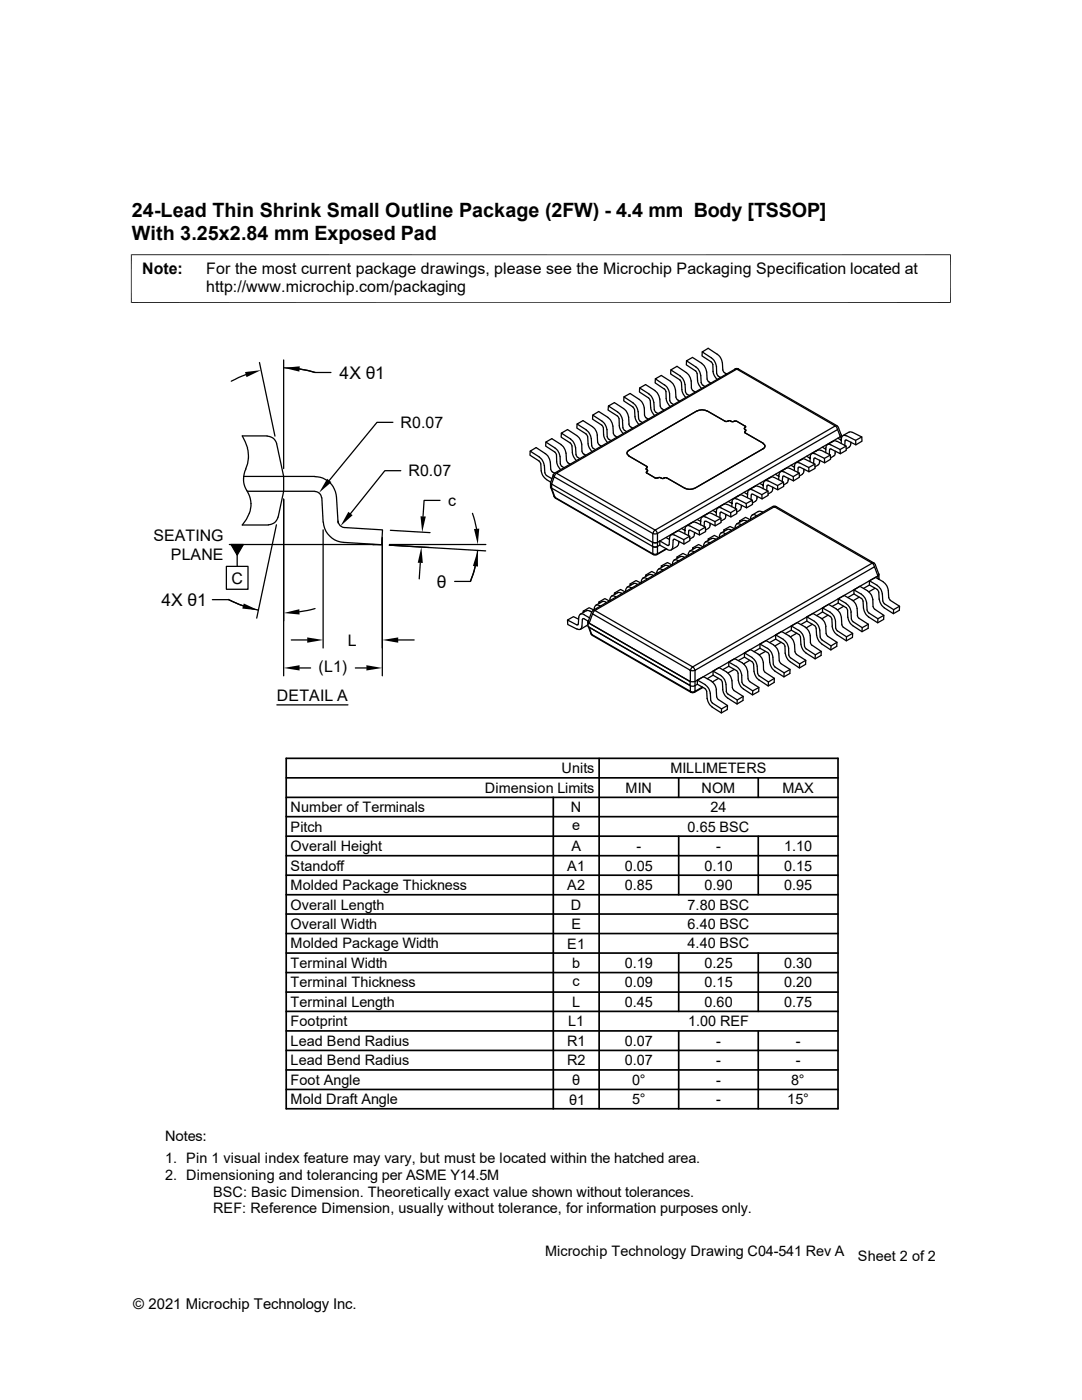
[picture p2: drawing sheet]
<svg xmlns="http://www.w3.org/2000/svg" width="216mm" height="279mm" viewBox="0 0 216 279" stroke-linecap="round" stroke-linejoin="round" font-family="sans-serif">
<g fill="none" stroke="#000" stroke-width=".25">
<path d="M49.1 74.8l-3 1.3M51.8 72.3l3.1 14.7M56.6 73.4l2.1 .1 4.2 .8M56.6 71.8v21.7M59.8 73.6l3.1 .7M62.9 74.3h3.1M124.5 79.2v.8l1.8 1.2M127.6 77.4v.8l1.8 1.2 .4 .6a3.9 3.9 0 0 0 .3 2.2l.5 .7M129.5 78.6l.6 .8a4.3 4.3 0 0 1 .5 2.3l.2 .5 .5 .3M130.6 77.9l.5 .5 .6 1.3M130.7 77.9l-1.9-1.1-1.2 .6 1.9 1.2M130.8 75.6l-.1 .8 2 1.3 .2 .4a3.6 3.6 0 0 0 .3 2.3l.5 .7"/>
<path d="M131.7 79.6l.1 1.6 .2 .3 .5 .3M132.6 76.8l.7 .8a4 4 0 0 1 .3 2.3l.3 .5 .5 .3M133.8 76.1l.7 .8a4.3 4.3 0 0 1 .4 2.3l.2 .5 .5 .4M133.8 76.1l-1.8-1.2-1.2 .7 1.8 1.2M133.9 73.8l-.1 .8 1.9 1.2M135.6 75.8l.4 .6a3.9 3.9 0 0 0 .3 2.2l.6 .7M135.7 75l.7 .8a4.3 4.3 0 0 1 .4 2.3l.2 .5 .5 .3M135.7 75l-1.8-1.2 1.2-.7 2.3 1.7 .5 1.3M137 72l-.1 .8 1.9 1.2M137.9 76l.1 1.6 .2 .3 .5 .3M138.8 74l.3 .5a3.9 3.9 0 0 0 .3 2.3l.6 .7M138.8 73.2l.7 .8a4.3 4.3 0 0 1 .4 2.3l.2 .5 .6 .3"/>
<path d="M140 72.5l.7 .8a4.3 4.3 0 0 1 .4 2.3l.2 .5 .6 .4M140 72.5l-1.8-1.2-1.2 .7 1.9 1.2M140.1 70.2v.8l2 1.5 .2 1.7M142.3 74.1l.2 .9 .6 .7M143.1 70.7l.7 .8a4.3 4.3 0 0 1 .4 2.3l.2 .5 .6 .3M143.2 70.7l-1.9-1.2-1.2 .7 1.8 1.2 .7 .8a3.9 3.9 0 0 1 .4 2.3l.2 .5 .6 .3M146.7 73.6h.7zM146.7 73.7l-36 20.7-.3 .3M147 73.7l-36 20.7 19.7 11.4M147 73.7l19.7 11.3M147.4 73.7l19.6 11.3 .3 .3M48.6 95.1h14.2"/>
<path d="M49.1 93.6a4.8 4.8 0 0 0 .6 5.1 5.4 5.4 0 0 1-1.4 6.1l5.3-.1a1.92 1.92 0 0 0 1.9-1.5M49.4 89.5l.1 .9a5.7 5.7 0 0 1-.5 3.2M49.4 98h13.4M53.3 87a1.92 1.92 0 0 1 1.9 1.6l1.4 6.5v2.9l-1.1 5.2M53.3 87h-5l1.1 2.4M56.6 99.6v35.3M62.8 98.1a1.38 1.38 0 0 1 1.4 1.3l.3 4.8M62.8 95.1a4.3 4.3 0 0 1 4.3 4.1l.3 5.2M78.4 84.3h-3.2l-9.5 11.6M80 93.9h-3.2l-7.1 8.9 .2-.3M87.8 99.9h-3.2l-.2 3.1M105.8 90l-.1 .8 1.9 1.2"/>
<path d="M107.6 92l.3 .6 .1 1.4M107.6 91.2l.5 .5 .5 1.3M108 93.9a2.45 2.45 0 0 0 1.1 1.8l.8 .5 .5-1.5M108.6 92.9l.1 1.4 .4 .6M108.8 90.5l.7 .8a4.3 4.3 0 0 1 .4 2.3l.2 .5 .6 .3M108.8 90.6l-1.8-1.3-1.2 .7 1.9 1.2M108.9 88.2v.8l1.8 1.2 .3 .6a3.6 3.6 0 0 0 .3 2.2l.6 .7M109.1 94.9l1.1 .6M109.9 96.3v1l.2 .2M109.9 96.2l.2 .4M109.9 97.2l.7 1.9M110 96.6h.1"/>
<path d="M110.1 97.5h.1M110.1 97.4l.6 1.9 19.6 11.2v-1.4l.3 .1 .6-.1M110.1 96.6l20.1 11.6v.9l-20.1-11.7M110.4 94.7l.2 .4M110.6 99.1l.3 .3M110.9 99.4l19.5 11.3h.7l1.9-1.1M111 94.4l-.4 .8M111.9 88.7l.5 .5 .5 1.3M112 88.7l-1.9-1.2-1.2 .7 1.8 1.2 .7 .8a4 4 0 0 1 .4 2.3l.2 .5 .6 .3M112 86.4v.8l1.8 1.2M112.9 90.4l.1 1.4 .4 .6M113.4 92.4l.4 .2"/>
<path d="M113.8 88.4l.3 .6 .1 1.4M113.8 87.6l.7 .8a4.3 4.3 0 0 1 .4 2.3l.2 .5 .6 .3M113.9 87.6l-1.9-1.2 1.2-.7 1.9 1.2 .6 .8a4 4 0 0 1 .4 2.3l.2 .5 .6 .3M114.2 90.3l.3 .9 .5 .7M115.1 84.6v.8l1.9 1.2M116.9 86.6l.4 .6a3.9 3.9 0 0 0 .3 2.2l.6 .7M117 85.8l.6 .8a4.3 4.3 0 0 1 .5 2.3l.2 .5 .5 .3M117 85.8l-1.9-1.2 1.2-.7 2.4 1.7 .5 1.3M118.3 82.8l-.1 .9 2.1 1.4 .1 1.7M119.2 86.8l.1 1.6 .2 .3 .5 .3M120.4 86.7l.3 .9 .5 .7M121.1 85.7l.1 1.6 .2 .3 .5 .3"/>
<path d="M121.3 83.3l.7 .8a4.3 4.3 0 0 1 .4 2.3l.2 .5 .5 .3M121.3 83.3l-1.8-1.2-1.2 .7 2.3 1.7 .5 1.3M121.4 81l-.1 .8 1.9 1.2 .3 .6a3.6 3.6 0 0 0 .3 2.2l.6 .7M124.2 83.9l.1 1.6 .2 .3 .6 .3M125.4 91l3.7 2.1 .1 .1-.2 .1M125.4 83.3l-.5-1.3-2.3-1.7-1.2 .7 2.3 1.7 .5 1.2M125.4 83.2l.1 1.4M125.5 89.9a.53 .53 0 0 0-.4 .5 .53 .53 0 0 0 .4 .5M125.5 84.6l.2 .5 .5 .3M126.3 81.2l.3 .6 .1 1.4M126.3 80.4l.5 .5 .5 1.3M126.4 80.4l-1.9-1.2 1.2-.7 1.9 1.2 .6 .8a4 4 0 0 1 .4 2.3l.2 .5 .6 .4"/>
<path d="M126.7 83.1l.3 .9 .5 .7M127.3 82.1l.2 1.6 .1 .3 .6 .3M129.1 93.4l-.2 .2 .3 .3-.1 .2M129.1 94.1l-.1 .3 1.8 1h.3M131.1 95.4l.4-.1 .4 .1M133 95.4l-.3-.1-.4 .2-.3-.1M133.1 95.4l3.9 2.2 .6 .1 .9-.2M139.1 82l-13.7 7.9M139.2 82l.9-.2 .9 .2M141 82l3.7 2.1h.4M145.3 84l-.1 .1M145.3 84h.5"/>
<path d="M145.8 84l.3 .2 .9-.1M146.4 99.5l1.5-.7 2.2 1M147 84.1l1.8 1-.1 .2M147 99.6a.61 .61 0 0 0-.6 0 .61 .61 0 0 0-.4 .6M147.1 99.6l1.8 .9 .1 .8-1.9-.9M147.3 98.9v.1M148.5 98.3l.7 .4M148.6 85.7l.2 .2-.1 .1M148.7 85.3l-.2 .2 .1 .2M148.7 86.1l-.1 .3 3.7 2.1a.53 .53 0 0 1 .4 .5 .53 .53 0 0 1-.4 .5l-13.7 8M150.2 97.8a.61 .61 0 0 0-.7-.1 .61 .61 0 0 0-.3 .6l-.1 1M150.2 98.6h-.2l-.1 .2v.9"/>
<path d="M150.2 97.8l1.8 .9 .1 .9-1.9-1M150.4 97.2h.1M150.7 97.1l.3-.1 .3 .1M150.7 97l-1.2 .7M151 99.1v.7l-.8 .6M151.2 99.1l-.2 .1M151.4 97.1l1.8 .9M151.6 96.5l.7 .4M152 98.7l1.2-.7 .1 .8-1.2 .8M153 97v.9M153.3 96l1.9 .9v.8l-1.9-.9M153.3 96a.61 .61 0 0 0-.7 0 .61 .61 0 0 0-.3 .6v.9"/>
<path d="M153.3 96.9l-.2-.1-.1 .2M153.5 95.3l.1 .1M153.8 95.3l.5-.1 2 1M153.8 98.3l-.6 .3M153.8 95.3l-1.2 .6M154.2 97.2l-.1 .8-.2 .2M154.3 97.3l-.1 .1M154.7 94.7l.7 .4M155.2 96.9l1.1-.7 .1 .9-1.2 .6M156.4 94.1l1.9 1v.9l-2-1-.2 1.1M156.4 94.2a.61 .61 0 0 0-.6-.1 .61 .61 0 0 0-.4 .6v1M156.6 93.6h.1"/>
<path d="M156.9 93.5l.4-.1 .3 .1M156.9 93.4l-1.2 .7M157.3 95.5l-.1 .7-.8 .6M157.4 95.5l-.1 .1M157.6 93.5l1.9 .9M157.8 92.8l.7 .5M158.3 95.1l1.2-.7v.9l-1.2 .7M158.5 92.9v1M158.9 92.3l1.5-.7 2.2 1M159.3 93.4l-.1 .9M159.5 92.4a.61 .61 0 0 0-.7 0 .61 .61 0 0 0-.3 .6M159.6 93.3l-.3-.1v.2"/>
<path d="M159.6 92.4l1.8 .9v.8l-1.8-.9M159.8 91.7v.1M160.1 94.7l-.6 .3M160.4 93.6l-.1 .8-.2 .2M160.5 93.7l-.1 .1M161 91.1l.7 .4M161.4 93.3l1.2-.7v.9l-1.2 .6M162.6 90.6l1.9 .9v.9l-2-1-.2 1.1M162.6 90.6a.61 .61 0 0 0-.6-.1 .61 .61 0 0 0-.3 .6l-.1 1M162.9 90h.1M163.2 89.9l.3-.1 .3 .1M163.2 92.8l-.6 .4"/>
<path d="M163.2 89.8l-1.2 .7M163.5 92.2l-.3 .6M163.5 91.9v.3M163.7 91.9h-.2M163.9 89.9l1.8 .9M164.1 89.2l.7 .5M164.5 91.5l1.2-.7v.9l-1.2 .7M164.8 90.3v-1.2a.58 .58 0 0 1 1-.3l1.8 .9 .1 .9-2.1-1-.1 1.1M166 88.1v.1M166.3 91l-.6 .4M166.7 90.4l-.3 .6M166.7 85l.4 .7"/>
<path d="M166.7 90l-.1 .4M166.7 85l-36 20.8M166.8 90.1l-.1 .1M167 88.1l-.5-.1-1.4 .7M167 88.1l1.8 .9M167.1 85.7l.6 1.5M167.1 85.7l-35.9 20.8v2.6M167.2 87.5l.7 .3M167.3 85.3l.6 1.5-.3 .4M167.6 87.2h.1M167.6 89.7l1.2-.7 .1 .9-1.2 .7M167.7 87.2l-36.8 21.1-.6-.1v-1.7l-19.7-11.3-.5 1.4v.8"/>
<path d="M167.9 86.9l-.1 .9M168.9 87a.61 .61 0 0 0-.7-.1 .61 .61 0 0 0-.3 .6v1M168.9 87.8h-.2l-.1 .2v.9M168.9 87l1.8 .9 .1 .9-1.8-1M169.4 86.3l.5-.1 2.1 1M169.4 86.2l-1.2 .7M169.5 89.2l-.6 .4M169.8 88.2l-.1 .8-.2 .2M170.7 87.9l1.3-.7v.9l-1.2 .7M42.4 119.7h3.2M45.2 113h4.3v4.6h-4.3zM45.6 119.6l2.9 1.3 3.1 .9"/>
<path d="M45.6 119.7l2.9 1.2M45.8 108.7h28.7M46.1 108.7h2.5l-1.3 2.1zM47.3 110.8v2.2M55.2 104.7l-4 18.7M64.5 105.7v23.6M67.5 104v.4a1.34 1.34 0 0 0 1.2 .9l7.6 .4-.1 3-7.6-.5a4.4 4.4 0 0 1-4.1-4M74.4 108.7h1.8M76.3 107.3v27.6M77.7 108.8l19.2 1.1M77.7 108.7h19.2M77.9 105.8l7.9 .5"/>
<path d="M83.9 112.4l-.2 3.1M90.7 116h3.2M94.3 102.4l.8 3.1M94.8 113l-.9 3M95.3 109.9l-.5 3.1-.9 3M121.6 119.9l-.9-.4-1.2 .6M122.9 118.5l-.3-.1v.3M122.9 119.2a.71 .71 0 0 0-.9-.2 .71 .71 0 0 0-.3 .8M123.2 118.3l.3-.1 .6 .2M123.2 118.3l-1.2 .7M124.7 118.1l-.9-.5-1.2 .8M126 116.7l-.3-.2v.3"/>
<path d="M126 117.3a.7 .7 0 0 0-.9-.1 .7 .7 0 0 0-.3 .9M126.3 116.5l.4-.1 .4 .1M126.4 116.5l-1.3 .7M127.1 116.6l.2 .1M127.8 116.3l-.9-.4-1.2 .6M129.1 114.9l-.2-.1v.2M129.2 115.5a.73 .73 0 0 0-.9-.1 .73 .73 0 0 0-.4 .8M129.5 114.7l.3-.1 .6 .3M129.5 114.7l-1.2 .7M130.3 109.1h.1M130.3 108.2h.1M130.3 110.5l.3 .1 .6-.1"/>
<path d="M130.6 105.9l.1-.1 .2 .1 .3 .6h-.9zM130.9 114.5l-.9-.5-1.1 .8M131.1 114.2v.3M131.2 109.1h.1M131.2 108.2h.1M131.2 109.1v1.4l1.7-1M131.7 108.8l1.5 .8M131.7 108.8l-.5 .3M132.2 113.1l-.2-.2v.3M132.3 113.7a.7 .7 0 0 0-.8-.1 .7 .7 0 0 0-.4 .6M132.9 107.3l.7 .4M133.5 113.1l-.7-.3-1.4 .8"/>
<path d="M133.9 106.7l1.5-.7 2.2 1M134.1 112.7l-.9-.4-1.2 .6M134.6 106.8l1.8 .9 .1 .9-1.9-1M134.6 106.8a.61 .61 0 0 0-.7 0 .61 .61 0 0 0-.3 .6l-.2 1.5-1.7-.9v.8M134.6 107.7l-.2-.1-.1 .2-.1 1.3a.64 .64 0 0 1-.3 .7 .64 .64 0 0 1-.7-.1M134.8 106.2h.1M135.1 109.1l-1.2 .6M135.3 111.3l-.2-.1v.2M135.4 111.9a.72 .72 0 0 0-.9-.1 .72 .72 0 0 0-.3 .8M135.5 108l-.2 .8-.2 .2M135.6 108.1l-.1 .1M135.7 111.1l.3-.1 .6 .3"/>
<path d="M135.7 111.1l-1.2 .7M136 105.5l.7 .4M136.4 107.7l1.2-.7 .1 .9-1.2 .7M137.2 110.9l-.9-.5-1.2 .8M137.7 105a.61 .61 0 0 0-.7-.1 .61 .61 0 0 0-.3 .6v1M137.7 105l1.8 .9 .1 .9-2.1-1-.1 1.1M137.9 104.4h.1M138.2 104.3l.4-.1 .3 .1M138.2 104.2l-1.2 .7M138.5 109.5l-.3-.2v.3M138.5 110.2a.73 .73 0 0 0-.9-.2 .73 .73 0 0 0-.3 .9M138.6 106.3l-.1 .7-.8 .6"/>
<path d="M138.7 106.3l-.1 .1M138.9 104.3l1.9 .9M139.1 103.7l.7 .4M139.5 105.9l1.3-.7v.9l-1.2 .7M139.7 109.4l-.7-.2-1.4 .8M140.3 109.1l-.9-.4-1.2 .6M140.8 103.2l1.9 .9v.8l-1.8-.9M140.8 103.2a.61 .61 0 0 0-.7 0 .61 .61 0 0 0-.3 .6v.9M140.8 104.1h-.2l-.1 1M141 102.6h.1M141.3 102.4h.3l.4 .1M141.4 105.5l-.6 .3"/>
<path d="M141.4 102.4l-1.3 .7M141.6 107.7l-.3-.1 .1 .2M141.6 108.3a.72 .72 0 0 0-.9-.1 .72 .72 0 0 0-.3 .9M141.7 104.4l-.1 .8-.2 .2M141.8 104.5l-.1 .1M141.9 107.5l.4-.1 .5 .3M141.9 107.5l-1.1 .7M142 102.5l1.8 .9M142.2 101.9l.7 .4M142.7 104.1l1.1-.7 .1 .9-1.2 .6M142.9 102.9l.1-1.2a.58 .58 0 0 1 .9-.3l1.9 .9v.9l-2-1-.2 1.1M143.4 107.3l-.9-.5-1.2 .8"/>
<path d="M144.1 100.8h.1M144.4 100.7l.4-.1 .3 .1M144.4 100.6l-1.1 .7M144.5 103.6l-.6 .4M144.6 106.4a.69 .69 0 0 0-.8 0 .69 .69 0 0 0-.2 .8M144.6 106.5l.2 .1M144.7 105.9l-.3-.2 .1 .3M144.8 103l-.3 .6M144.8 102.7v.3M144.9 102.7l-.1 .1M145 105.7l.4-.1 .6 .2M145.1 105.7l-1.3 .7"/>
<path d="M145.2 100.7l1.8 .9M145.3 100.1l.7 .4M145.8 102.3l1.2-.7v.9l-1.2 .7M146.1 100.2l-.1 .9M146.6 105.5l-.9-.4-1.3 .6M146.8 100.6l-.1 .9M147.1 100.5l-.2-.1-.1 .2M147.6 101.9l-.6 .3M147.8 104.1l-.2-.1v.2M147.9 104.7a.7 .7 0 0 0-.9-.1 .7 .7 0 0 0-.3 .9M148 100.8l-.2 .8-.2 .2M148 100.9l-.1 .1"/>
<path d="M148.9 100.5l1.2-.7 .1 .9-1.2 .6M149.1 104.1l-.8-.3-1.3 .8M149.7 103.7l-.9-.4-1.2 .7M149.8 103.4v.2M150.8 102.8a.64 .64 0 0 0-.7-.1 .64 .64 0 0 0-.3 .7M150.8 102.9l.2 .1M151.3 102.1l.3-.1 .6 .2M151.3 102.1l-1.2 .7M154.2 101.1l-35.8 20.7-.3 .3-.7 1.9-.9-.5h-.3l-.1 1.7a.58 .58 0 0 1-1 .3M154.2 101.1h.7M154.2 101.1h.3M154.5 101.1l-35.8 20.7"/>
<path d="M154.5 101.1l19.5 11.3M154.9 101.1h-.4M154.9 101.1l19.5 11.3M167.3 119.5l1.5 .9a2.45 2.45 0 0 1 1 1.8M170 119.7l-1.6-.9-1.1 .7v.9l1.6 .9 .2 .3 .1 1.6M170 119.7a2.45 2.45 0 0 1 1 1.8l.1 1.4M170.4 117.7l1.5 .9a2.45 2.45 0 0 1 1 1.8l.1 1.4 .4 .5M170.4 118.5l-1.2 .8M171.4 119.2l-1.2 .7M173.5 115.9l1.5 .9a2.45 2.45 0 0 1 1.1 1.8M173.5 116.8l-1.2 .6M174 112.4l.5 .7"/>
<path d="M174 112.4l-35.8 20.7M174.2 119.7a2.45 2.45 0 0 0-1.1-1.8l-1.5-.9-1.2 .7v.8l1.6 1 .2 .5a4.3 4.3 0 0 0 .4 2.3l.7 .8M174.2 119.6l.1 1.7 2.1 1.5-.1 .8-1.2 .7-1.8-1.2M174.4 112.4l.3 .3M174.4 112.4h-.4M174.5 113.1l-35.8 20.7v4.2M174.5 113.1l.7 1.8M174.5 117.4h.1M174.5 117.4l-1.1 .7M174.7 112.7l.6 1.9M175 117.6l-1.5-.8v-.9l1.2-.7 1.5 .9a2.45 2.45 0 0 1 1 1.8l.1 1.4 .4 .5M175 117.6l.3 .6a4.3 4.3 0 0 0 .5 2.3l.6 .8"/>
<path d="M175.2 114.9h.1M175.2 114.9l-36.5 21.1M175.2 114.9v.6M175.4 114.6l-.2 .3M175.4 114.6v1M176.1 118.5v1.4l.4 .6M177.6 119.8l1.9 1.2v.8l-1.2 .7-1.9-1.2M58.1 127.7h3.2M59.8 133.3h2.2M62.9 121.5l-3.1 .6M70.9 133.3h2.2M79.5 127.7h3.1"/>
<path d="M115.1 124.7l-1.9-1 .1 .9 1.8 1M115.4 123.6l-1-.5-1.2 .6M116.5 122.6a.64 .64 0 0 0-.7 0 .64 .64 0 0 0-.3 .6l-.1 1.3-.1 .2h-.2M116.5 122.7l1.1 .6M116.6 122.1l-.2-.1v.3M117 121.9h.5l.6 .3M117 121.9l-1.2 .7M117.3 124v.7l-1.5 .9M117.3 125l.3 .2M117.3 124l.3 .4M117.3 124.1v.8M117.4 125l.5 1.5"/>
<path d="M117.5 124.4h.1M117.6 125.2h.1M117.6 124.4l20.1 11.6M117.6 124.4l.6-1.9 19.6 11.3v4.2M117.9 126.5l.3 .3M118.2 126.8l19.7 11.4M118.4 121.7l-.8-.4-1.2 .7M118.6 121.4v.3M118.7 121.8l-.5 .8M118.7 121.8l19.5 11.3M119.8 120.3l-.3-.2v.3M119.8 120.9a.7 .7 0 0 0-.8-.1 .7 .7 0 0 0-.4 .6"/>
<path d="M120.9 120.1l-.6-.1-1.4 .8M120.9 120.2l.1 .1M137.8 136h.1M137.8 136.9h.1M137.8 136h.9M137.8 138l.2 .1 .7-.1M137.8 138l.1 .2M137.9 138.2h.7M138 133.2l.2-.1 .2 .1 .3 .6h-.9zM138.7 136h.1M138.7 136.9h.1M138.7 138l-.1 .2"/>
<path d="M139.1 136.6l-.5 .3h-.7l-20.3-11.7 .5 1.4 19.7 11.4M139.1 135.7l1.6 .9a2.45 2.45 0 0 1 1 1.8M140.2 137.1l-1.5 .9M140.3 137.2l-1.7 1M141.1 139.4l.5 1.2 .5 .5M141.7 138.3l.1 1.4 .4 .6M142.3 133.9l1.5 .9a2.45 2.45 0 0 1 1.1 1.8v1.4M142.3 134.7l-1.2 .8M142.9 137.7l.2 1.7 2.1 1.4-.1 .8-1.2 .7-1.8-1.2M143 137.7a2.45 2.45 0 0 0-1.1-1.8l-1.5-.9-1.3 .7v.9l1.6 .8 .3 .4 .1 1.6M143.4 135.4l-1.2 .7M144.2 137.6l.5 1.3 2.4 1.6 1.2-.7v-.8l-1.9-1.2"/>
<path d="M144.9 138l.3 .5 1.9 1.2M145.4 132.1l1.5 .9a2.45 2.45 0 0 1 1.1 1.7v1.4l.3 .5 1.9 1.3M145.4 133l-1.2 .6M146 135.9a2.45 2.45 0 0 0-1-1.8l-1.5-.9-1.2 .7v.8l1.6 1 .2 .3 .1 1.6M146 135.8l.1 1.4 .4 .6M146.5 133.6l-1.2 .7M148.3 139l-1.2 .7v.8M148.5 130.3l1.5 .9a2.45 2.45 0 0 1 1.1 1.8l.1 1.4 .3 .5M148.5 131.1l-1.2 .7M149.6 136l1.8 1.2v.8l-1.2 .7-1.9-1.2-.6-.8a4 4 0 0 1-.4-2.3l-.2-.5-1.7-.9v-.9l1.2-.7 1.5 .9a2.45 2.45 0 0 1 1.1 1.8l.1 1.4 .3 .5M149.6 131.8l-1.2 .7M151.4 137.2l-1.2 .7v.8"/>
<path d="M151.5 134.9l1.8 1.2M151.6 129.4l-1.1 .6M151.6 128.5l1.6 .9M152.3 132.3a2.45 2.45 0 0 0-1-1.8l-1.6-.9-1.2 .7v.8l1.7 1 .2 .5a4.3 4.3 0 0 0 .4 2.4l.7 .7M152.3 132.2l.2 1.7 2 1.5v.8l-1.2 .7-1.9-1.2M152.7 130l-1.2 .7M153.2 129.4a2.45 2.45 0 0 1 1 1.7l.1 1.4 .3 .6M154.5 135.4l-1.2 .7v.8M154.6 133.1l1.9 1.2M154.8 126.7l1.5 .9a2.48 2.48 0 0 1 1.1 1.7v1.4l.2 .4 2 1.4M154.8 127.6l-1.2 .6M155.8 132.4l1.8 1.2v.8l-1.2 .7-1.8-1.2"/>
<path d="M155.8 132.4l-.3-.5-.1-1.4a2.45 2.45 0 0 0-1.1-1.8l-1.4-.9-1.3 .7v.9l1.7 .9 .2 .5a4.3 4.3 0 0 0 .4 2.3l.7 .8M155.9 128.2l-1.3 .7M156.7 130.3l.5 1.3 2.3 1.7 1.2-.7 .1-.8-1.9-1.2M157.6 133.6l-1.1 .7-.1 .8M157.9 125.8l-1.2 .6M157.9 124.9l1.5 .9M158.5 128.7a2.45 2.45 0 0 0-1-1.8l-1.5-.9-1.2 .7v.9l1.6 .9 .2 .3 .1 1.6M158.5 128.7l.1 1.3 .4 .6M159 126.4l-1.3 .7M159.4 125.8a2.45 2.45 0 0 1 1 1.8l.1 1.3 .2 .5 2 1.3M160.8 130.3l1.8 1.2 1.2-.7 .1-.8-2.1-1.4-.1-1.7a2.45 2.45 0 0 0-1.1-1.8l-1.5-.9-1.2 .7v.9l1.6 .9 .2 .5a4.3 4.3 0 0 0 .4 2.3l.7 .8M160.8 131.8l-1.2 .7-.1 .8"/>
<path d="M161 123.1l1.5 .9a2.45 2.45 0 0 1 1.1 1.8M161 124l-1.2 .6M162.1 124.6l-1.2 .7M162.9 126.7l.5 1.3 .6 .5M163.6 125.7l.1 1.4 .3 .6M163.7 123.3l-1.5-.9-1.2 .7v.9l1.6 .9 .2 .3 .1 1.6M163.7 123.3a2.45 2.45 0 0 1 1.1 1.8M163.9 130l-1.2 .7-.1 .8M164 127.7l1.8 1.2M164.1 121.3l1.6 .9a2.45 2.45 0 0 1 1 1.8l.1 1.3 .2 .5 1.9 1.3M164.1 122.1l-1.2 .8M164.8 125.1l.2 1.6 2 1.5v.8l-1.2 .7-1.9-1.2"/>
<path d="M165.2 122.8l-1.2 .7M166 125l.5 1.2 2.4 1.7 1.2-.7v-.8l-1.8-1.2M166.1 125l-.2-1.6-.1-.3-1.7-1v-.8l1.2-.7 1.5 .9a2.45 2.45 0 0 1 1.1 1.8l.1 1.4 .3 .5M167 128.2l-1.2 .7v.8M167.3 120.4l-1.3 .6M168.4 121l-1.3 .7M169.8 122.1l.1 1.4 .2 .5 1.9 1.3M170.1 126.4l-1.2 .7v.8M171.1 122.9l.3 .5 1.9 1.2-.1 .8-1.2 .7-2.3-1.7-.5-1.3M173.3 124.6l-1.3 .7v.8M173.3 122.3l1.9 1.2M176.4 122.8l-1.2 .7-.1 .8"/>
<path d="M176.4 120.5l1.9 1.2M179.5 121l-1.2 .7v.8M55.2 140.7h14.2M142.1 140.3l1.9 1.2M145.2 140.8l-1.2 .7-.1 .8"/>
</g>
<path d="M26.1 50.8h163.6M26.2 50.8v9.7M189.7 50.8v9.7M26.1 60.4h163.6" fill="none" stroke="#000" stroke-width=".2"/>
<g fill="#000">
<path d="M48.9 74.3l3.2-.4-2.9 1.4zM56.6 73.4l3.2-.3-.1 1.1zM65.3 95.5l.8 .7-2.4 2.1zM46.1 108.7h2.5l-1.3 2.1zM69.5 102.2l.9 .6-2.5 2.2zM84.1 109.2l.3 3.2-1-.1zM83.9 103l1.1 .1-.8 3.1zM95.3 109.9l.1 3.2-1-.2zM94.6 105.6l1-.1-.3 3.2zM48.6 120.4l3 1.4-3.3-.3zM56.6 122.3l3.1-.7 .1 1zM56.6 133.3l3.2-.5v1z"/>
<path d="M61.3 127.2l3.2 .5-3.2 .6zM73.1 132.8l3.2 .5-3.2 .5zM76.3 127.7l3.2-.5v1.1z"/>
</g>
<g fill="none" stroke="#000" stroke-width=".34">
<path d="M57.1 159.1h110.1M57.1 155.2h110.1M57.1 151.3h110.1v70h-110.1zM110.4 159.1v62.2M119.5 151.3v70M135.4 155.2v3.9M151.3 155.2v3.9M57.1 170.8h110.1M57.1 166.9h110.1M57.1 163h110.1M57.1 178.6h110.1M57.1 174.7h110.1"/>
<path d="M135.4 166.9v11.7M151.3 166.9v11.7M57.1 194.1h110.1M57.1 186.3h110.1M57.1 182.4h110.1M57.1 190.2h110.1M57.1 198h110.1M135.4 190.2v11.6M151.3 190.2v11.6M57.1 201.8h110.1M57.1 213.5h110.1M57.1 205.7h110.1"/>
<path d="M57.1 209.6h110.1M57.1 217.4h110.1M135.4 205.7v15.6M151.3 205.7v15.6"/>
</g>
<g font-size="3.9">
<text x="26.3" y="43.4">24-Lead Thin Shrink Small Outline Package (2FW) - 4.4 mm Body [TSSOP]</text>
<text x="26.3" y="47.9">With 3.25x2.84 mm Exposed Pad</text>
</g>
<g font-size="3.5">
<text x="67.8" y="75.6">4X θ1</text>
<text x="87.2" y="117.3">θ</text>
<text x="32.2" y="120.9">4X θ1</text>
</g>
<g font-size="3.2">
<text x="28.4" y="54.6">Note:</text>
<text x="41.1" y="54.6">For the most current package drawings, please see the Microchip Packaging Specification located at</text>
<text x="41.1" y="58.3">http://www.microchip.com/packaging</text>
<text x="79.9" y="85.4">R0.07</text>
<text x="81.5" y="95.1">R0.07</text>
<text x="89.5" y="101">c</text>
<text x="30.6" y="108">SEATING</text>
<text x="34.1" y="111.8">PLANE</text>
<text x="46.2" y="116.5">C</text>
<text x="69.4" y="128.9">L</text>
<text x="63.6" y="134.1">(L1)</text>
<text x="55.2" y="140">DETAIL A</text>
</g>
<text font-size="3" x="26.6" y="261.3">© 2021 Microchip Technology Inc.</text>
<g font-size="2.9">
<text x="112.1" y="154.3">Units</text>
<text x="133.8" y="154.3">MILLIMETERS</text>
<text x="96.7" y="158.2">Dimension Limits</text>
<text x="124.8" y="158.2">MIN</text>
<text x="140" y="158.2">NOM</text>
<text x="156.1" y="158.2">MAX</text>
<text x="58" y="162.1">Number of Terminals</text>
<text x="58" y="166">Pitch</text>
<text x="113.9" y="162.1">N</text>
<text x="114.2" y="165.7">e</text>
<text x="137.2" y="166">0.65 BSC</text>
<text x="141.8" y="162.1">24</text>
<text x="58" y="169.8">Overall Height</text>
<text x="58" y="173.7">Standoff</text>
<text x="113.2" y="173.7">A1</text>
<text x="114" y="169.8">A</text>
<text x="124.7" y="173.7">0.05</text>
<text x="127" y="169.8">-</text>
<text x="140.6" y="173.7">0.10</text>
<text x="142.9" y="169.8">-</text>
<text x="156.5" y="169.8">1.10</text>
<text x="156.5" y="173.7">0.15</text>
<text x="58" y="177.6">Molded Package Thickness</text>
<text x="113.2" y="177.6">A2</text>
<text x="124.7" y="177.6">0.85</text>
<text x="140.6" y="177.6">0.90</text>
<text x="156.5" y="177.6">0.95</text>
<text x="58" y="181.5">Overall Length</text>
<text x="58" y="185.4">Overall Width</text>
<text x="113.9" y="181.5">D</text>
<text x="114" y="185.4">E</text>
<text x="137.2" y="181.5">7.80 BSC</text>
<text x="137.2" y="185.4">6.40 BSC</text>
<text x="58" y="189.3">Molded Package Width</text>
<text x="113.2" y="189.3">E1</text>
<text x="137.2" y="189.3">4.40 BSC</text>
<text x="58" y="193.2">Terminal Width</text>
<text x="58" y="197.1">Terminal Thickness</text>
<text x="114.2" y="193.2">b</text>
<text x="114.3" y="196.8">c</text>
<text x="124.7" y="193.2">0.19</text>
<text x="124.7" y="197.1">0.09</text>
<text x="140.6" y="197.1">0.15</text>
<text x="140.6" y="193.2">0.25</text>
<text x="156.5" y="197.1">0.20</text>
<text x="156.5" y="193.2">0.30</text>
<text x="58" y="201">Terminal Length</text>
<text x="114.2" y="201">L</text>
<text x="124.7" y="201">0.45</text>
<text x="140.6" y="201">0.60</text>
<text x="156.5" y="201">0.75</text>
<text x="58" y="204.9">Footprint</text>
<text x="58" y="208.7">Lead Bend Radius</text>
<text x="113.2" y="208.7">R1</text>
<text x="113.4" y="204.9">L1</text>
<text x="124.7" y="208.7">0.07</text>
<text x="137.3" y="204.9">1.00 REF</text>
<text x="142.9" y="208.7">-</text>
<text x="158.8" y="208.7">-</text>
<text x="58" y="212.6">Lead Bend Radius</text>
<text x="113.2" y="212.6">R2</text>
<text x="124.7" y="212.6">0.07</text>
<text x="142.9" y="212.6">-</text>
<text x="158.8" y="212.6">-</text>
<text x="58" y="216.5">Foot Angle</text>
<text x="58" y="220.4">Mold Draft Angle</text>
<text x="113.6" y="220.5">θ1</text>
<text x="114.2" y="216.6">θ</text>
<text x="126.1" y="216.5">0°</text>
<text x="126.1" y="220.4">5°</text>
<text x="142.9" y="216.5">-</text>
<text x="142.9" y="220.4">-</text>
<text x="157.1" y="220.4">15°</text>
<text x="157.9" y="216.5">8°</text>
<text x="32.9" y="227.6">Notes:</text>
<text x="32.9" y="232.2">1. Pin 1 visual index feature may vary, but must be located within the hatched area.</text>
<text x="32.9" y="235.5">2. Dimensioning and tolerancing per ASME Y14.5M</text>
<text x="42.5" y="238.8">BSC: Basic Dimension. Theoretically exact value shown without tolerances.</text>
<text x="42.5" y="242.1">REF: Reference Dimension, usually without tolerance, for information purposes only.</text>
<text x="108.8" y="250.6">Microchip Technology Drawing C04-541 Rev A</text>
<text x="171.2" y="251.6">Sheet 2 of 2</text>
</g>
</svg>
